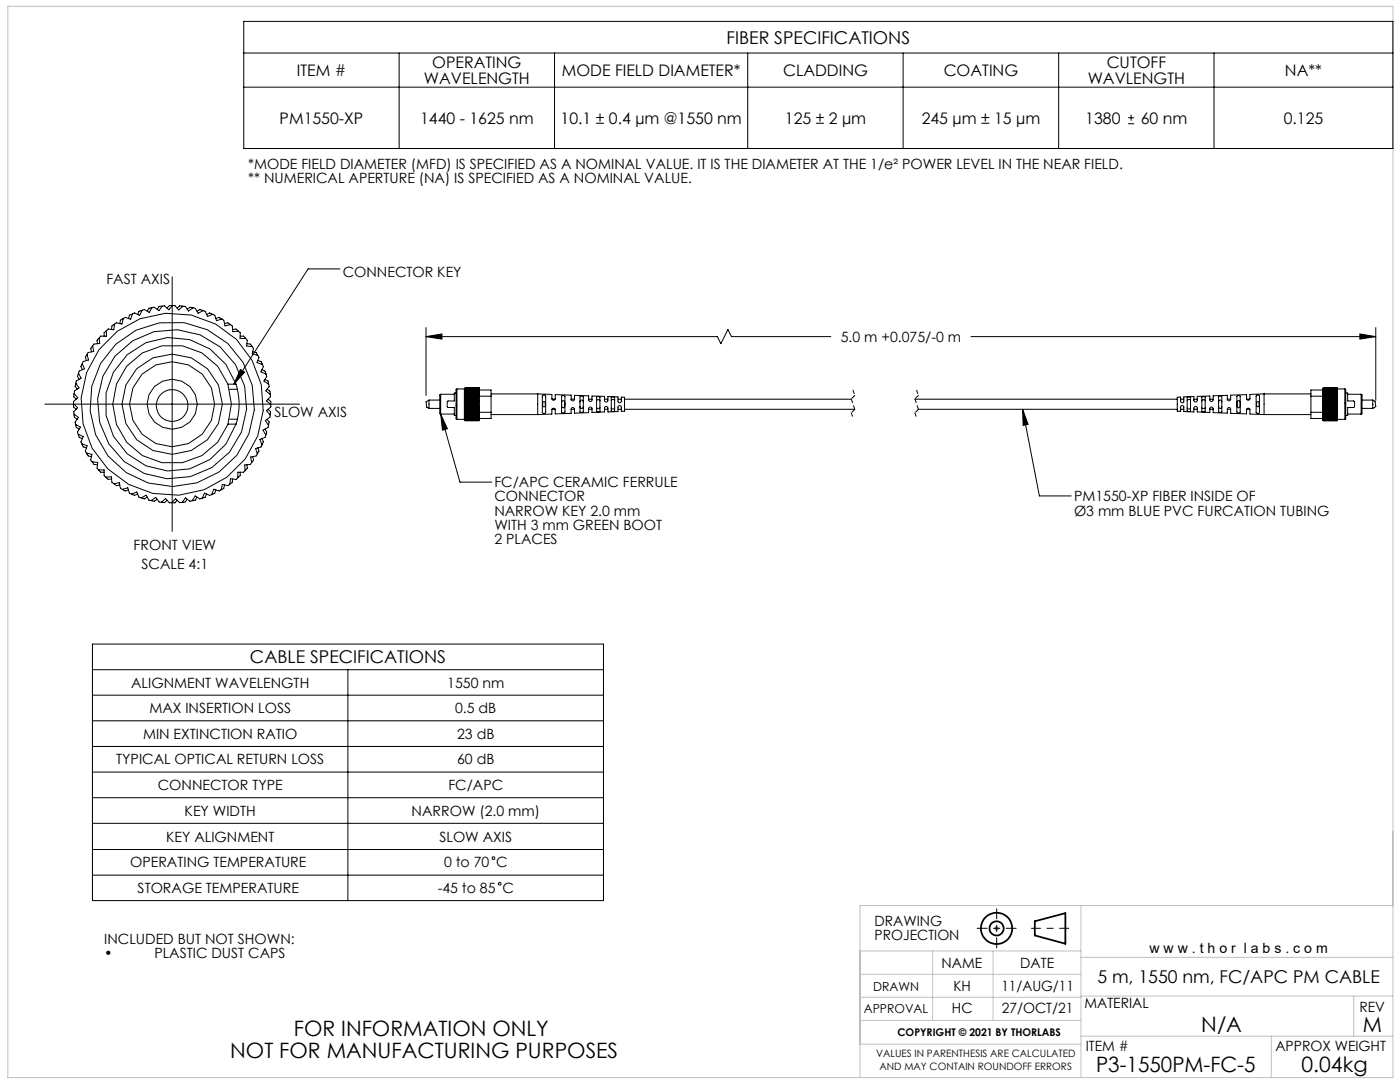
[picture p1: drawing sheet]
<svg xmlns="http://www.w3.org/2000/svg" width="279mm" height="216mm" viewBox="0 0 279 216" stroke-linecap="round" stroke-linejoin="round" font-family="sans-serif">
<g fill="none" stroke="#000" stroke-width=".35">
<path d="M206.5 183.8l6.1-1.6v6.1l-6.1-1.6z"/>
<circle cx="198.9" cy="185.2" r="3.1"/>
<circle cx="198.9" cy="185.2" r="1.4"/>
</g>
<path d="M198.4 185.2h1M198.5 184.9l.7 .7M198.9 184.7v1M199.2 184.9l-.7 .7" fill="none" stroke="#808080" stroke-width=".2"/>
<path d="M205.8 185.2h7.5" fill="none" stroke="#000" stroke-width=".2" stroke-dasharray="15.2 1.3 1.3 1.3" stroke-dashoffset="13.4"/>
<path d="M195 185.2h7.8M198.9 181.3v7.8" fill="none" stroke="#000" stroke-width=".2" stroke-dasharray="15.2 1.3 1.3 1.3" stroke-dashoffset="13.2"/>
<g fill="none" stroke="#c0c0c0" stroke-width=".2">
<path d="M1.6 1.3h276.4v213.7h-276.4zM171.6 189.8h44.1M171.6 199h44.1M171.6 194.4h44.1M186.1 189.8v13.8M198.2 189.8v13.8M215.7 198.8h62.3M215.7 180.7v34.3M215.7 191h62.3M270.2 198.8v8M278 180.7h-106.4v34.3M171.6 203.6h44.1"/>
<path d="M171.6 208.4h44.1M215.7 206.8h62.3M253.7 206.8v8.2"/>
</g>
<g fill="none" stroke="#000" stroke-width=".2">
<path d="M48.6 4.3h229.4v25.3h-229.4zM48.6 17.4h229.4M48.6 10.6h229.4M79.7 10.6v19M110.7 10.6v19M149.2 10.6v19M180.2 10.6v19M211.3 10.6v19M242.3 10.6v19M225.1 24.7h1.2M225.1 23.5h1.2M225.7 22.9v1.2"/>
<path d="M34.4 55.2v50.8M67.8 53.7h-6.3l-14.8 23M14.9 78.6l-.2 .6 .5 .5M15.2 76.6l-.1 .1-.1 .4 .4 .5M15.7 74.6h-.1l-.1 .5 .3 .6M16.5 72.7l-.3 .4 .2 .7M17.4 70.9l-.4 .4 .3 .6M18.5 69.1l-.4 .4 .2 .7M19.8 67.6l-.4 .3v.7M19.9 67.2l.2-.1h1.1v-1.1l.4-.3 1.1 .1 .2-1.2 .3-.2 1.1 .3 .3-1.1 .4-.3 1.1 .4 .3-1 .4-.3 1.1 .5 .5-1 .4-.1 1 .5 .5-.9 .5-.1 .9 .7 .7-.9 .3-.1h.1l.9 .8 .7-.8h.5l.8 .8 .8-.7h.5l.6 1 .9-.7 .4 .1 .6 1 1-.5 .3 .1 .6 1 1.1-.4 .4 .2 .3 1.1 1.1-.4 .3 .3 .3 1.1 1.1-.2 .2 .1 .3 1.3 1.1-.1 .3 .3v1.1l1.1 .1 .3 .2-.1 1.2 1.2 .3 .2 .2-.3 1.1 1.1 .3 .3 .4-.4 1.1 1.2 .5 .1 .3-.5 1 1 .5 .1 .4-.5 1 .9 .6 .1 .4-.6 .9 .8 .7 .1 .2v.3l-.8 .8 .8 .8v.4l-.8 .8 .7 .8v.5l-.9 .6 .6 .9-.1 .4-1 .6 .6 1-.1 .4-1.1 .5 .4 1.1-.2 .4-1.1 .3 .4 1.1-.3 .4-1.1 .2 .2 1.2-.2 .3-1.2 .1 .1 1.1-.3 .3h-1.1l-.1 1.2-.3 .3-1.1-.2-.1 1.1-.4 .3-1.1-.2-.3 1.1-.4 .2-1-.4-.4 1.1-.4 .1-1.1-.4-.4 1-.5 .2-1-.6-.6 .9-.4 .1-.9-.7-.7 1h-.3l-1-.8-.7 .8h-.5l-.7-.8-.9 .7h-.2h-.2l-.7-1-.9 .7-.5-.1-.5-1-1 .5-.4-.1-.5-1-1 .4-.5-.2-.3-1.1-1.1 .3-.4-.2-.2-1.1-1.1 .2-.4-.3-.1-1.1-1.1 .1-.2-.2-.1-1.2-1.2-.1-.2-.3 .1-1.1-1.2-.2-.2-.3 .2-1.1-1-.3-.3-.4 .4-1.1-1.1-.3-.1-.2v-.2l.4-1.1-1-.5-.1-.4 .6-1-1-.5-.1-.5 .7-.9-1-.7v-.4l.8-.8-.8-.8v-.5l.8-.7-.7-.9 .1-.5 .9-.6-.7-.9 .1-.5 1-.5-.5-1.1 .1-.4 1.1-.4-.5-1 .2-.5 1.1-.3-.3-1.1 .1-.2 .1-.2 1.1-.2-.2-1.1 .3-.3 1.1-.2-.1-1.1zM21.2 66.1l-.4 .3v.7M22.8 64.8l-.5 .3v.7"/>
<path d="M24.6 63.7l-.2-.1-.4 .3-.1 .7M26.4 62.8l-.6 .1-.2 .7M28.3 62l-.6 .1-.2 .7M30.3 61.5h-.6l-.3 .6M32.3 61.2l-.5-.1-.4 .6M34.4 61.1l-.6-.1-.5 .5M36.4 61.2l-.6-.2-.5 .5M38.4 61.5l-.5-.2-.5 .4M40.4 62l-.5-.2-.6 .3M41.2 62.8l.6-.4 .5 .4M43.1 63.6l.6-.3 .4 .3v.1M44.8 64.6l.7-.2 .4 .4"/>
<path d="M45.5 76.7h1.6M45.8 77.7h1.6M46.4 65.8l.7-.1 .3 .4M47.1 76.7l.3 1M47.1 76.7l-2-4-3.2-3.1-4-1.8-4.5-.5-4.3 1.1-3.7 2.4-2.8 3.5-1.4 4.1v4.5l1.4 4.2 2.8 3.5 3.7 2.4 4.3 1 4.5-.4 4-1.9 3.2-3.1 2-4M47.4 77.7a12.8 12.8 0 0 1 0 5.9M47.9 67.1h.7l.3 .3v.2M48 73.7l.8 .6-2.1 2.4zM49.3 68.6l.7 .1 .2 .4M50.4 70.2l.7 .1 .2 .6M51.5 71.9l.6 .2 .2 .5-.1 .1M52.3 73.8l.6 .2 .1 .6"/>
<path d="M52.9 75.7l.6 .3v.6M53.3 77.6l.6 .4-.1 .6M53.5 79.7l.5 .4-.1 .5M85 67.2l3.2-.6v1.1zM85 65.4v13.5M85 67.2h58.2l.7 1.4 1.4-2.8 .7 1.4h19.8M85.6 79.8v1.7M85.6 79.8l-.6 .4 .2 1 .4 .3M85.6 79.8h2.2M87.9 78.7l-.1 .1v3.7l.1 .1M87.9 78.7v3.9M87.9 78.7h2.8"/>
<path d="M91 78.4h-.3v1.6h-1.3l-.1 .2 .1 1.1h1.3v1.6h.3M91.2 77.6l-.2 .1v5.9l.2 .1M91.2 77.6v6.1M91.2 77.6h1.5M92.7 78.7h2.9M92.7 79.3h2.9M92.7 78.7h.2M92.7 79h.2M92.7 79.3h.2M92.7 79.6l.2 .1M92.7 79.9l.2 .1M92.7 79.9h2.9"/>
<path d="M92.7 79.6h2.9M92.7 79h2.9M92.9 77.4l-.2 .2v6.1l.2 .2M92.9 77.4h.1M92.9 77.5h.1M92.9 77.5v.1M92.9 77.7h.1M92.9 77.8v.1M92.9 78v.1M92.9 78.2v.1M92.9 78.5h.1M92.9 78.7v.1"/>
<path d="M92.9 79v.1M92.9 79.3v.1M92.9 79.7h.1M92.9 80v.1M92.9 77.8h2.6M92.9 79.7h2.6M92.9 80h2.6M92.9 79h2.6M92.9 78.3l-.2 .2h2.9l-.1-.2M92.9 78.1l-.2 .1h2.9l-.1-.1M92.9 78h2.6M92.9 77.5h2.6"/>
<path d="M92.9 77.4h2.6M92.9 79.1h2.6M92.9 77.4l-.2 .1M92.9 77.4l-.2 .2 .2-.1M92.9 77.5l-.2 .1 .2-.1M92.9 77.6l-.2 .2 .2-.1M92.9 77.7l-.2 .2 .2-.1M92.9 77.9l-.2 .1h.2M92.9 78.5l-.2 .2M92.9 78.8l-.2 .2M92.9 79.1l-.2 .2M92.9 79.4l-.2 .2"/>
<path d="M92.9 79.7l-.2 .2M92.9 79.4h2.6M92.9 79.3h2.6M92.9 78.8h2.6M92.9 78.7h2.6M92.9 78.5h2.6M92.9 78.3h2.6M92.9 78.1h2.6M92.9 77.9h2.6M92.9 77.7h2.6M92.9 77.6h2.6M95.5 77.4a.95 .95 0 0 1 .1 1.1v5.2l-.1 .2"/>
<path d="M95.5 80v.1M95.5 79.7h.1M95.5 79.3v.1M95.5 79v.1M95.5 78.7v.1M95.5 78.5h.1M95.5 78.2v.1M95.5 78v.1M95.5 77.8v.1M95.5 77.5v.1M95.5 77.5h.1M95.5 77.4h.1"/>
<path d="M95.5 79.7l.1 .2M95.5 79.4l.1 .2M95.5 79.1l.1 .2M95.5 78.8l.1 .2M95.5 78.5l.1 .2M95.5 77.9l.1 .1h-.1M95.5 77.7l.1 .2-.1-.1M95.5 77.7h.1M95.5 77.6l.1 .2-.1-.1M95.5 77.4l.1 .2-.1-.1M95.5 77.5l.1 .1M95.5 77.4l.1 .1"/>
<path d="M95.6 79.9l-.1 .1M95.6 79.6l-.1 .1M95.6 79.3h-.1M95.6 79h-.1M95.6 78.7h-.1M95.6 77.8h2.4v1.3M95.6 79.1h2.4M98 78.6h9.3M98 79.1v3.2M107.3 78.6v4.1M107.3 78.6l2.8 .1v.8a.34 .34 0 0 0 .4 .4 .34 .34 0 0 0 .3-.4v-.8l3.2 .1v.9M108.3 78.9l.4-.1 .2 .3v3.2a.38 .38 0 0 1-.7 0z"/>
<path d="M110.2 79.7h.6M112.1 79l.3-.1 .3 .2v3.1l-.3 .2-.3-.1zM114 79.7a.34 .34 0 0 0 .3 .3 .34 .34 0 0 0 .4-.3M114 79.7h.7M114.7 79.7v-.8l2.8 .1a1.05 1.05 0 0 0 .2 1.1h.2a.85 .85 0 0 0 .2-1.1l2.6 .1a1.05 1.05 0 0 0 .1 1.1h.2a.85 .85 0 0 0 .3-1.1l2 .1a.99 .99 0 0 0 .3 1.2h.1a.96 .96 0 0 0 .3-1.2l.6 .1v2.8h-.6a.96 .96 0 0 0-.3-1.2l-.2 .1a1.21 1.21 0 0 0-.2 1.1l-2 .1a.85 .85 0 0 0-.3-1.1h-.2a1.01 1.01 0 0 0-.1 1.1l-2.6 .1a.85 .85 0 0 0-.2-1.1h-.2a1.05 1.05 0 0 0-.2 1.1l-2.8 .1v-.7M115.8 79.1l.3-.1 .3 .2v2.9l-.3 .2-.4-.1zM117.5 79.7h.6M119.1 79.2l.5-.1 .1 .2v2.8l-.1 .1-.5-.1zM120.7 79.7h.6M122 79.9l.2-.2 .5 .2M122 79.2h.1a.39 .39 0 0 1 .6 .4v2.4l-.5 .1h-.2zM123.3 79.7h.7"/>
<path d="M124.6 79.7h45.3M182.6 79.7h52.4M193.8 67.2h80.8M235.6 79.7h.7M236.9 79.9l.2-.2h.4l.1 .2M237 79.3h.6l-.1 2.8a.39 .39 0 0 1-.4 0 .39 .39 0 0 1-.2-.4zM238.3 79.7h.6M239.9 79.2l.1-.1 .5 .1v2.9l-.2 .1-.4-.1zM241.4 79.7h.7M243.2 79.1h.6v3.1l-.1 .1-.5-.1zM244.9 79.7v-.8l-2.8 .1a1.05 1.05 0 0 1-.2 1.1h-.2a.85 .85 0 0 1-.3-1.1l-2.5 .1a1.05 1.05 0 0 1-.1 1.1h-.3a.85 .85 0 0 1-.2-1.1l-2 .1a.99 .99 0 0 1-.3 1.2h-.1a1.04 1.04 0 0 1-.3-1.2l-.6 .1v2.8h.6a.86 .86 0 0 1 .4-1.2l.1 .1a1.21 1.21 0 0 1 .2 1.1l2 .1a.85 .85 0 0 1 .2-1.1h.3a1.01 1.01 0 0 1 .1 1.1l2.5 .1a.85 .85 0 0 1 .3-1.1h.2a1.05 1.05 0 0 1 .2 1.1l2.8 .1v-.7M244.9 79.7h.7"/>
<path d="M246.9 79h.6v3.3l-.2 .1-.5-.2v-3.1zM248.8 79.7h.6M250.7 79l.5-.2 .2 .2v3.3l-.2 .2-.4-.1-.1-.1zM252.3 78.6l-2.9 .1v.8a.34 .34 0 0 1-.3 .4 .34 .34 0 0 1-.3-.4v-.8l-3.2 .1a.94 .94 0 0 1-.2 1.2l-.4-.1-.1-.2M252.3 78.6v4.1M252.3 78.6h9.3M261.6 79.1h2.3M261.6 79.1v3.2M263.9 77.8h-2.3v1.3M264 78.9l.2 .1M264 78.6l.2 .1M264 79.2h.2"/>
<path d="M264 79.5l.2 .1M264 79.8l.2 .1M264 79.8h2.8M264 79.5h2.8M264 79.2h2.8M264 78.9h2.8M264 78.6h2.8M264.2 77.4a1.63 1.63 0 0 0-.3 1.4v4.9l.3 .2M264.2 77.4h.1M264.2 77.5h.1M264.2 77.8h.1M264.2 78h.1"/>
<path d="M264.2 78.2h.1M264.2 78.4v.1M264.2 78.7h.1M264.2 79.2v.1M264.2 79.6h.1M264.2 79.9v.1M264.2 77.6h2.5M264.2 78.7h2.5M264.2 77.8h2.5M264.2 78.2l-.2 .2h2.8l-.1-.2M264.2 78l-.2 .2h2.8l-.1-.2M264.2 77.4l-.2 .1"/>
<path d="M264.2 77.4l-.2 .2 .2-.1M264.2 77.5l-.2 .2 .2-.1M264.2 77.6h.1M264.2 77.6l-.2 .2h.2M264.2 77.8l-.2 .2h.2M264.2 78.5l-.2 .1M264.2 78.7l-.2 .2M264.2 79l-.2 .2M264.2 79.3l-.2 .2M264.2 79.6l-.2 .2M264.2 80l-.2 .1M264.2 80h2.5"/>
<path d="M264.2 79.9h2.5M264.2 79.6h2.5M264.2 79.3h2.5M264.2 79.2h2.5M264.2 79h2.5M264.2 78.5h2.5M264.2 78.2h2.5M264.2 78h2.5M264.2 77.5h2.5M264.2 77.4h2.5M266.7 77.4a1.49 1.49 0 0 1 .2 1.4v4.9l-.2 .2M266.7 79.9v.1"/>
<path d="M266.7 79.6h.1M266.7 79.2v.1M266.7 78.7h.1M266.7 78.4v.1M266.7 78.2h.1M266.7 78h.1M266.7 77.8h.1M266.7 77.6h.1M266.7 77.5h.1M266.7 77.4h.1M266.7 80l.1 .1M266.7 79.6l.1 .2"/>
<path d="M266.7 79.3l.1 .2M266.7 79l.1 .2M266.7 78.7l.1 .2M266.7 78.5l.1 .1M266.7 77.8l.1 .2h-.1M266.7 77.6l.1 .2h-.1M266.7 77.5l.1 .2-.1-.1M266.7 77.4l.1 .2-.1-.1M266.7 77.4l.1 .1-.1-.1M266.7 77.4l.1 .1M266.8 78.9l-.1 .1M266.8 79.8l-.1 .1"/>
<path d="M266.8 79.5l-.1 .1M266.8 79.2h-.1M266.8 78.6l-.1 .1M266.9 77.6h1.5M268.4 77.6l.2 .1v5.9l-.2 .1M268.4 77.6v6.1M268.6 78.4h.4v1.6h1.2l.1 .2v1l-1.3 .1v1.6h-.4M269 78.7h2.6M271.4 66.6l3.2 .6-3.2 .5zM271.6 78.7l.2 .1v3.7l-.2 .1M271.6 78.7v3.9M271.8 79.8h2.2"/>
<path d="M274 79.8v1.7M274 79.8l.4 .3 .2 .9-.6 .5M274.6 65.4v14.5M9 80.6h50.8M14.8 80.6l-.1 .6 .5 .5M14.9 82.7v.6l.5 .4M15.2 84.7v.6l.6 .3M15.7 86.7l.1 .6 .6 .2M16.5 88.6l-.1 .2 .2 .4 .7 .2M17.4 90.5l.2 .5 .7 .1M18.5 92.2l.3 .5h.6M19.8 93.8l.3 .4h.7"/>
<path d="M21.2 95.2l.4 .5 .7-.1M22.8 96.5l.4 .4 .7-.1M24.6 97.6l.3 .4 .7-.2M26.4 98.6l.4 .2 .7-.2M29.4 99.2l-.6 .4-.5-.3M31.4 99.6l-.6 .4-.5-.1v-.1M33.3 99.8l-.5 .5-.5-.1M35.3 99.8l-.4 .5h-.5M37.4 99.6l-.4 .6h-.6M39.3 99.2l-.3 .6-.5 .1-.1-.1M41.2 98.6l-.3 .6-.5 .1M43.1 97.8l-.2 .6-.6 .2"/>
<path d="M44.8 96.8l-.1 .6-.6 .2M45.5 84.6h1.6M45.8 83.6h1.6M46.4 95.6v.6l-.5 .3M47.4 83.6l-.3 1M47.9 94.2v.7l-.5 .3M49.3 92.7l.1 .7-.5 .4M50.4 91.1l.2 .7-.4 .4M51.5 89.4l.2 .6-.4 .5M52.3 87.5l.3 .7-.4 .4M52.9 85.6l.3 .6-.2 .5M53.3 83.7l.4 .5-.2 .5"/>
<path d="M53.5 81.7l.5 .5-.2 .5M85.6 81.5h2.2M87.9 82.6l1.4 2.9-1 .3zM87.9 82.6l3.9 13.6h6.3M87.9 82.6h2.8M91.2 83.7h1.5M92.7 80.9h2.9M92.7 80.2h2.9M92.7 81.2h2.9M92.7 80.2l.2 .1M92.7 80.5l.2 .2M92.7 80.9l.2 .1"/>
<path d="M92.7 81.2l.2 .2M92.7 81.5l.2 .2M92.7 81.8l.2 .2M92.7 82.1l.2 .2M92.7 82.4l.2 .2M92.7 82.7l.2 .2M92.7 83.8l.2 .1M92.7 80.5h2.9M92.7 81.5h2.9M92.7 81.8h2.9M92.7 82.1h2.9M92.7 82.4h2.9"/>
<path d="M92.7 82.7h2.9M92.9 80.3v.1M92.9 80.7v.1M92.9 81v.1M92.9 81.4h.1M92.9 81.7v.1M92.9 82v.1M92.9 82.3v.1M92.9 82.6l-.2 .1M92.9 82.9h.1M92.9 83.1h.1M92.9 83.3v.1"/>
<path d="M92.9 83.5h.1M92.9 83.7h.1M92.9 83.8h.1M92.9 83.9h.1M92.9 83.7h2.6M92.9 82.9h2.6M92.9 83.5h2.6M92.9 82.6h2.6M92.9 83.9h2.6M92.9 81.1h2.6M92.9 81.4h2.6M92.9 81.7h2.6"/>
<path d="M92.9 82.1h2.6M92.9 82.3h2.6M92.9 83.8h2.6M92.9 83.3l-.2-.2h2.9l-.1 .2M92.9 80.1l-.2 .1M92.9 80.4l-.2 .1M92.9 80.8l-.2 .1M92.9 81.1l-.2 .1M92.9 81.4l-.2 .1M92.9 81.8h-.2M92.9 82.1h-.2M92.9 82.4h-.2"/>
<path d="M92.9 82.9h-.2l.2 .2M92.9 83.4l-.2-.1 .2 .2M92.9 83.5h-.2l.2 .2M92.9 83.7l-.2-.1 .2 .2M92.9 83.8l-.2-.1 .2 .2M92.9 80.7h2.6M92.9 80.8h2.6M92.9 80.4h2.6M92.9 80.3h2.6M92.9 81h2.6M92.9 80.1h2.6M92.9 81.8h2.6"/>
<path d="M92.9 82h2.6M92.9 82.4h2.6M92.9 83.1h2.6M92.9 83.3h2.6M92.9 83.4h2.6M95.5 83.9h.1M95.5 83.8h.1M95.5 83.7h.1M95.5 83.5h.1M95.5 83.3v.1M95.5 83.1h.1M95.5 82.9h.1"/>
<path d="M95.5 82.6l.1 .1M95.5 82.3v.1M95.5 82v.1M95.5 81.7v.1M95.5 81.4h.1M95.5 81v.1M95.5 80.7v.1M95.5 80.3v.1M95.5 83.8l.1-.1-.1 .2M95.5 83.7l.1-.1-.1 .2M95.5 83.5h.1l-.1 .2M95.5 83.4l.1-.1-.1 .2"/>
<path d="M95.5 82.9h.1l-.1 .2M95.5 82.4h.1M95.5 82.1h.1M95.5 81.8h.1M95.5 81.4l.1 .1M95.5 81.1l.1 .1M95.5 80.8l.1 .1M95.5 80.4l.1 .1M95.5 80.1l.1 .1M95.6 83.8l-.1 .1M95.6 82.7l-.1 .2M95.6 82.4l-.1 .2"/>
<path d="M95.6 82.1l-.1 .2M95.6 81.8l-.1 .2M95.6 81.5l-.1 .2M95.6 81.2l-.1 .2M95.6 80.9l-.1 .1M95.6 80.5l-.1 .2M95.6 80.2l-.1 .1M95.6 82.3h2.4M98 82.3v1.2h-2.4M98 82.7h9.3M108.4 80.2h.2a.71 .71 0 0 1 .1 1h-.2a.73 .73 0 0 1-.1-1zM110.2 81.7h.6"/>
<path d="M112.2 80a.32 .32 0 0 1 .3 0 .32 .32 0 0 1 .2 .3v.7a.32 .32 0 0 1-.3 .4 .32 .32 0 0 1-.3-.4zM114 81.7a.34 .34 0 0 1 .3-.4 .34 .34 0 0 1 .4 .4M114 81.7v.8l-3.2 .1a.88 .88 0 0 0-.3-1.1h-.2a1.08 1.08 0 0 0-.2 1.1l-2.8 .1M114 81.7h.7M115.7 80.2a.34 .34 0 0 1 .4-.4 .34 .34 0 0 1 .3 .4M115.7 81.1a.34 .34 0 0 0 .4 .4 .34 .34 0 0 0 .3-.4M117.5 81.7h.6M119.1 80a.35 .35 0 0 1 .3-.2 .35 .35 0 0 1 .3 .2M119.1 81.3a.35 .35 0 0 0 .3 .3 .35 .35 0 0 0 .3-.3M120.7 81.7h.6M122 81.4l.2 .2h.4l.1-.2M123.3 81.7h.7"/>
<path d="M124.6 81.7h46M183.3 81.7h51.7M204.1 81.7l1.1 3-1 .2zM204.1 81.7l3.3 17.3h6.4M235.6 81.7h.7M236.9 81.4l.2 .2h.4l.1-.2M238.3 81.7h.6M239.9 81.3a.35 .35 0 0 0 .3 .3 .35 .35 0 0 0 .3-.3M239.9 80a.35 .35 0 0 1 .3-.2 .35 .35 0 0 1 .3 .2M241.4 81.7h.7M243.2 81.1a.32 .32 0 0 0 .3 .4 .32 .32 0 0 0 .3-.4M243.2 80.2a.32 .32 0 0 1 .3-.4 .32 .32 0 0 1 .3 .4"/>
<path d="M244.9 81.7a.34 .34 0 0 1 .4-.4 .34 .34 0 0 1 .3 .4v.8l3.2 .1a.88 .88 0 0 1 .3-1.1h.2a1.08 1.08 0 0 1 .1 1.1l2.9 .1M244.9 81.7h.7M247 80a.32 .32 0 0 1 .3 0 .32 .32 0 0 1 .2 .3v.9a.29 .29 0 0 1-.3 .2 .29 .29 0 0 1-.3-.2zM248.8 81.7h.6M250.8 80.3l.3-.1a.63 .63 0 0 1-.1 1l-.2-.4zM252.3 82.7h9.3M261.6 82.3v1.2h2.3M261.6 82.3h2.3M264 80.1l.2 .1M264 80.4l.2 .2M264 80.8l.2 .1M264 81.1l.2 .1"/>
<path d="M264 81.4l.2 .2M264 81.7l.2 .2M264 82.1l.2 .1M264 82.3l.2 .2M264 80.8h2.8M264 80.4h2.8M264 81.1h2.8M264 80.1h2.8M264 81.4h2.8M264 81.7h2.8M264 82.1h2.8M264 82.3h2.8"/>
<path d="M264.1 83.9h2.6M264.2 80.2v.1M264.2 80.6h.1M264.2 80.9v.1M264.2 81.2v.1M264.2 81.6v.1M264.2 81.9v.1M264.2 82.2l-.2 .1M264.2 82.5v.1M264.2 82.8h.1M264.2 83v.1M264.2 83.3h.1"/>
<path d="M264.2 83.5h.1M264.2 83.6h.1M264.2 83.7v.1M264.2 83.9h.1M264.2 80.6h2.5M264.2 83.5h2.5M264.2 81.7h2.5M264.2 83.3l-.2-.2h2.8l-.1 .2M264.2 83l-.2-.2h2.8l-.1 .2M264.2 82.8l-.2-.2h2.8l-.1 .2M264.2 80.3l-.2 .1M264.2 80.6l-.2 .2"/>
<path d="M264.2 81l-.2 .1M264.2 81.3l-.2 .1M264.2 81.7h-.2M264.2 82l-.2 .1M264.2 83.3h-.2l.2 .2M264.2 83.5l-.2-.1 .2 .2M264.2 83.6h-.2l.2 .1M264.2 83.8l-.2-.1 .2 .2M264.2 83.9l-.2-.2 .2 .2M264.2 80.9h2.5M264.2 81h2.5M264.2 80.3h2.5"/>
<path d="M264.2 80.2h2.5M264.2 81.2h2.5M264.2 81.3h2.5M264.2 81.6h2.5M264.2 81.9h2.5M264.2 82h2.5M264.2 82.2h2.5M264.2 82.5h2.5M264.2 82.8h2.5M264.2 83h2.5M264.2 83.3h2.5M264.2 83.6h2.5"/>
<path d="M264.2 83.7h2.5M264.2 83.9h2.5M266.7 83.9h.1M266.7 83.7v.1M266.7 83.6h.1M266.7 83.5h.1M266.7 83.3h.1M266.7 83v.1M266.7 82.8h.1M266.7 82.5v.1M266.7 82.2l.1 .1M266.7 81.9v.1"/>
<path d="M266.7 81.6v.1M266.7 81.2v.1M266.7 80.9v.1M266.7 80.6h.1M266.7 80.2v.1M266.7 83.9l.1-.1-.1 .1M266.7 83.8l.1-.1-.1 .2M266.7 83.6h.1l-.1 .1M266.7 83.5l.1-.1-.1 .2M266.7 83.3h.1l-.1 .2M266.7 82l.1 .1M266.7 81.7h.1"/>
<path d="M266.7 81.3l.1 .1M266.7 81l.1 .1M266.7 80.6l.1 .2M266.7 80.3l.1 .1M266.8 82.3l-.1 .2M266.8 82.1l-.1 .1M266.8 81.7l-.1 .2M266.8 81.4l-.1 .2M266.8 81.1l-.1 .1M266.8 80.8l-.1 .1M266.8 80.4l-.1 .2M266.8 80.1l-.1 .1"/>
<path d="M266.9 83.7h1.5M269 82.6h2.6M271.8 81.5h2.2M18.5 128.5h101.9v51.2h-101.9zM18.5 133.6h101.9M18.5 138.7h101.9M69.4 133.6v46.1M18.5 143.8h101.9M18.5 148.9h101.9M18.5 154.1h101.9M18.5 159.2h101.9M18.5 164.3h101.9"/>
<path d="M18.5 169.5h101.9M18.5 174.6h101.9"/>
<circle cx="34.3" cy="80.6" r="14.9"/>
<circle cx="34.3" cy="80.9" r="3.2"/>
<circle cx="34.3" cy="80.7" r="10"/>
<circle cx="34.4" cy="80.7" r="11.8"/>
<circle cx="34.4" cy="80.7" r="8.5"/>
<circle cx="34.4" cy="80.6" r="18.2"/>
<circle cx="34.4" cy="80.7" r="16.4"/>
<circle cx="34.4" cy="80.6" r="5"/>
<circle cx="98.5" cy="171.2" r=".28"/>
<circle cx="99.7" cy="176.4" r=".28"/>
</g>
<path d="M169.9 79.6l.7 2.1M170.2 77.9l.4 1M170.6 78.9l-.7 .7M182.6 79.6l.7 2.1M182.9 77.9l.4 1M183.3 78.9l-.7 .7M169.9 82.4l.3 1M170.6 81.7l-.7 .7M182.6 82.4l.3 1M183.3 81.7l-.7 .7" fill="none" stroke="#000" stroke-width=".2" stroke-dasharray="1.3 .6" stroke-dashoffset=".5"/>
<g fill="#000">
<path d="M85 67.2l3.2-.6v1.1zM271.4 66.6l3.2 .6-3.2 .5z"/>
<path d="M204.1 81.7l1.1 3-1 .2zM87.9 82.6l1.4 2.9-1 .3zM48 73.7l.8 .6-2.1 2.4z"/>
</g>
<g font-size="4.2">
<text x="58.6" y="206.8">FOR INFORMATION ONLY</text>
<text x="239.7" y="206">N/A</text>
<text x="272" y="206">M</text>
<text x="45.9" y="211">NOT FOR MANUFACTURING PURPOSES</text>
<text x="218.7" y="213.9">P3-1550PM-FC-5</text>
<text x="259.8" y="213.9">0.04kg</text>
</g>
<g font-size="3.5">
<text x="145" y="8.7">FIBER SPECIFICATIONS</text>
<text x="49.9" y="132.3">CABLE SPECIFICATIONS</text>
<text x="219" y="196.2">5 m, 1550 nm, FC/APC PM CABLE</text>
</g>
<g font-size="3.2">
<text x="59.2" y="15.2">ITEM #</text>
<text x="84.6" y="16.8">WAVELENGTH</text>
<text x="86.3" y="13.6">OPERATING</text>
<text x="112.1" y="15.2">MODE FIELD DIAMETER*</text>
<text x="156.3" y="15.2">CLADDING</text>
<text x="188.3" y="15.2">COATING</text>
<text x="217.1" y="16.8">WAVLENGTH</text>
<text x="220.9" y="13.6">CUTOFF</text>
<text x="256.4" y="15.2">NA**</text>
<text x="55.8" y="24.7">PM1550-XP</text>
<text x="83.8" y="24.7">1440 - 1625 nm</text>
<text x="111.9" y="24.7">10.1 ± 0.4 µm @1550 nm</text>
<text x="156.7" y="24.7">125 ± 2 µm</text>
<text x="183.9" y="24.7">245 µm ± 15 µm</text>
<text x="216.6" y="24.7">1380</text>
<text x="227.7" y="24.7">60 nm</text>
<text x="256.2" y="24.7">0.125</text>
</g>
<g font-size="2.8">
<text x="49.5" y="33.8">*MODE FIELD DIAMETER (MFD) IS SPECIFIED AS A NOMINAL VALUE. IT IS THE DIAMETER AT THE 1/e² POWER LEVEL IN THE NEAR FIELD.</text>
<text x="49.5" y="36.6">** NUMERICAL APERTURE (NA) IS SPECIFIED AS A NOMINAL VALUE.</text>
<text x="21.2" y="56.7">FAST AXIS</text>
<text x="68.4" y="55.2">CONNECTOR KEY</text>
<text x="167.8" y="68.2">5.0 m +0.075/-0 m</text>
<text x="54.8" y="83.2">SLOW AXIS</text>
<text x="98.7" y="97.2">FC/APC CERAMIC FERRULE</text>
<text x="98.7" y="100">CONNECTOR</text>
<text x="214.3" y="100">PM1550-XP FIBER INSIDE OF</text>
<text x="98.7" y="102.9">NARROW KEY 2.0 mm</text>
<text x="98.7" y="105.7">WITH 3 mm GREEN BOOT</text>
<text x="214.3" y="102.9">Ø3 mm BLUE PVC FURCATION TUBING</text>
<text x="26.7" y="109.7">FRONT VIEW</text>
<text x="28.3" y="113.5">SCALE 4:1</text>
<text x="98.7" y="108.5">2 PLACES</text>
<text x="26.2" y="137.2">ALIGNMENT WAVELENGTH</text>
<text x="89.3" y="137.2">1550 nm</text>
<text x="29.8" y="142.3">MAX INSERTION LOSS</text>
<text x="90.8" y="142.3">0.5 dB</text>
<text x="28.5" y="147.4">MIN EXTINCTION RATIO</text>
<text x="91.2" y="147.4">23 dB</text>
<text x="23.2" y="152.5">TYPICAL OPTICAL RETURN LOSS</text>
<text x="91.2" y="152.5">60 dB</text>
<text x="31.5" y="157.7">CONNECTOR TYPE</text>
<text x="89.5" y="157.7">FC/APC</text>
<text x="33.2" y="167.9">KEY ALIGNMENT</text>
<text x="36.9" y="162.8">KEY WIDTH</text>
<text x="82.1" y="162.8">NARROW (2.0 mm)</text>
<text x="87.7" y="167.9">SLOW AXIS</text>
<text x="26" y="173.1">OPERATING TEMPERATURE</text>
<text x="88.6" y="173.1">0 to 70 C</text>
<text x="27.5" y="178.2">STORAGE TEMPERATURE</text>
<text x="87.4" y="178.2">-45 to 85 C</text>
<text x="174.5" y="184.8">DRAWING</text>
<text x="20.8" y="188.4">INCLUDED BUT NOT SHOWN:</text>
<text x="20.8" y="191.2">•</text>
<text x="30.8" y="191.2">PLASTIC DUST CAPS</text>
<text x="174.5" y="187.6">PROJECTION</text>
<text x="229.4" y="190.2">w w w . t h o r l a b s . c o m</text>
<text x="187.9" y="193.2">NAME</text>
<text x="190.3" y="197.7">KH</text>
<text x="199.9" y="197.7">11/AUG/11</text>
<text x="203.6" y="193.2">DATE</text>
<text x="190" y="202.2">HC</text>
<text x="199.9" y="202.2">27/OCT/21</text>
<text x="216.4" y="201.2">MATERIAL</text>
<text x="271.3" y="202">REV</text>
<text x="216.7" y="209.7">ITEM #</text>
<text x="254.5" y="209.7">APPROX WEIGHT</text>
</g>
<g font-size="2.5">
<text x="174.2" y="197.7">DRAWN</text>
<text x="172.4" y="202.2">APPROVAL</text>
</g>
<text font-size="2.1" x="179.1" y="206.8">COPYRIGHT © 2021 BY THORLABS</text>
<g font-size="2">
<text x="174.8" y="211">VALUES IN PARENTHESIS ARE CALCULATED</text>
<text x="175.5" y="213.5">AND MAY CONTAIN ROUNDOFF ERRORS</text>
</g>
</svg>
